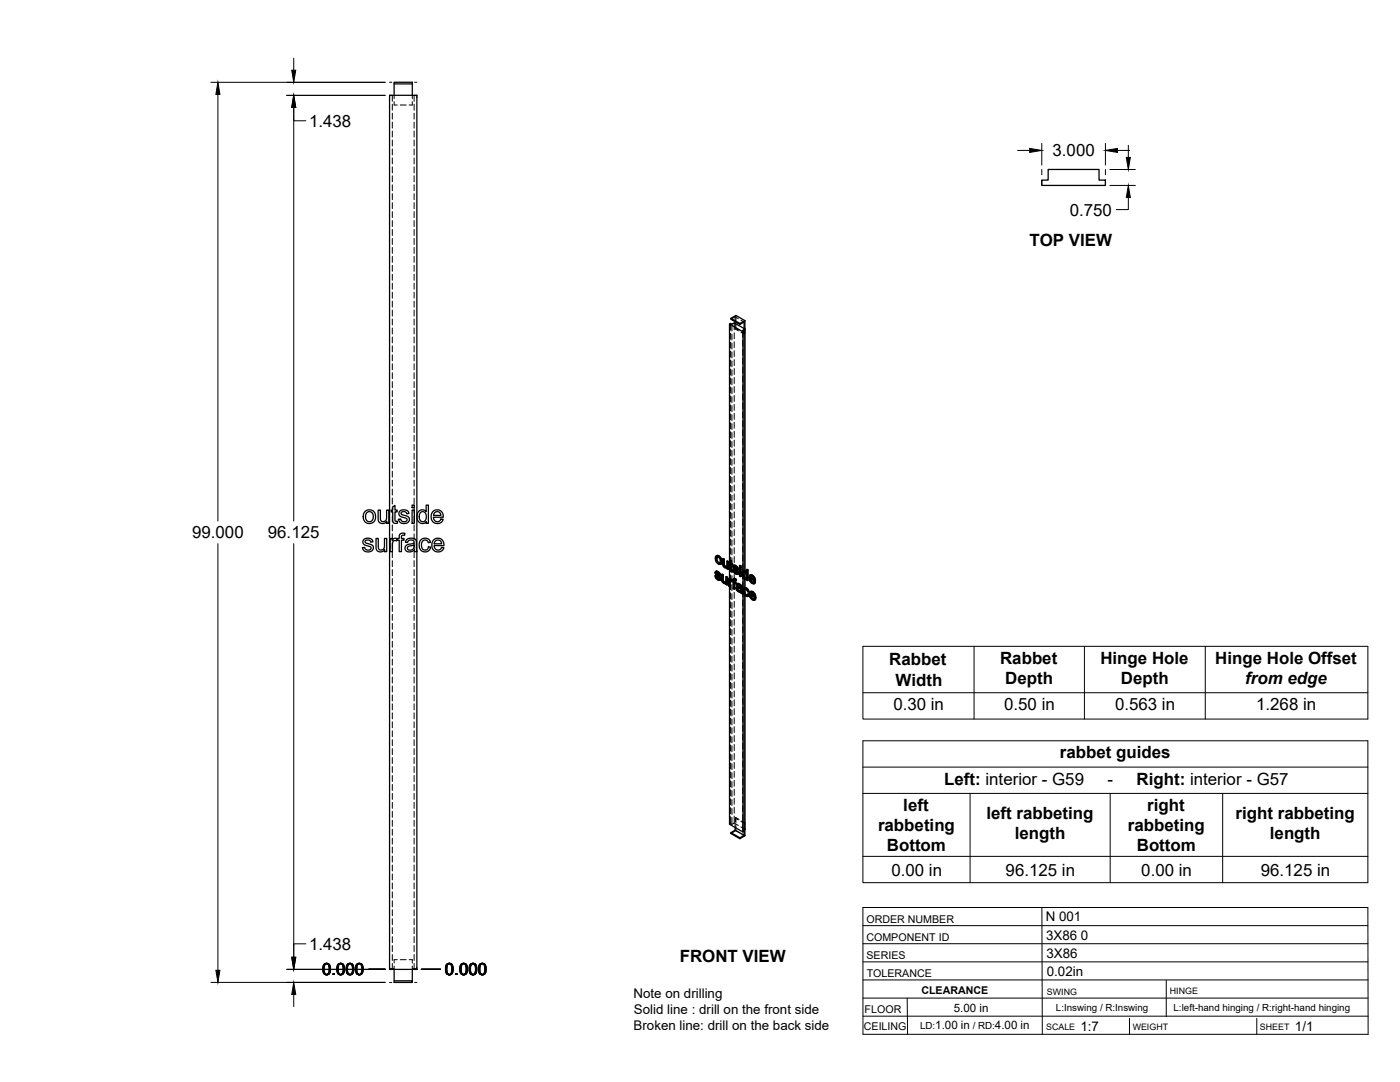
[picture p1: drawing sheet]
<svg xmlns="http://www.w3.org/2000/svg" width="559mm" height="432mm" viewBox="0 0 559 432" stroke-linecap="round" stroke-linejoin="round" font-family="sans-serif">
<!-- layer: Visible -->
<g fill="none" stroke="#000" stroke-width=".51">
<path d="M157.3 33.5v4.5M164.6 33.5h-7.3v-.7h7.3v5.2M418.4 67.6h20.3v4.3h2.5v2.1h-25.4v-2.1h2.6zM291.2 129.3l.4-.2 .5 .3 1-.6 4.3 2.5-.9 .5 .5 .3-.5 .3zM291.2 129.3v95.1M291.7 127l2-1.1 3.6 2.1M293.4 128.4v.7M295.3 129.1l-3.6-2.1v.4l3.6 2.1M296.5 132.4v95.5M297 132.1v95.6M297.3 128l-2 1.1v.4l1.7-1v2.6M297.3 128l.1 99.8"/>
<path d="M145.3 215.2l1.3-.4a1.81 1.81 0 0 1 2.2 1.4l-.8 .2a1.14 1.14 0 0 0-1.2-.9 1.14 1.14 0 0 0-1.1 .9l.8 .5a3 3 0 0 1 2.4 1.1 2.16 2.16 0 0 1-1.4 2.3 2.16 2.16 0 0 1-2.5-.9l-.3-.8 .9-.2a1.21 1.21 0 0 0 1.2 1.3 1.21 1.21 0 0 0 1.2-1.4l-.8-.3a2.62 2.62 0 0 1-2.3-1.3v-.8zM145.8 204a2.64 2.64 0 0 1 4.1 2.1 2.64 2.64 0 0 1-3.9 2.4 3.2 3.2 0 0 1-.2-4.5zM146.3 204.7l.6-.4 .9-.1 1 .8 .1 2-.8 1.1h-1.2l-.7-.6-.3-1.5zM150.1 214.9h.9v2.9a1.32 1.32 0 0 0 1.3 1.7 1.32 1.32 0 0 0 1.2-1.8v-2.8h.8v5.3h-.8v-.8a1.86 1.86 0 0 1-2.2 .8 1.86 1.86 0 0 1-1.2-2.1zM150.9 203.6h.9v2.9a1.32 1.32 0 0 0 1.3 1.7 1.32 1.32 0 0 0 1.2-1.8v-2.8h.9v5.2h-.8v-.8a1.86 1.86 0 0 1-2.3 .9 1.86 1.86 0 0 1-1.2-2.1zM155.7 214.9h.8v.8a1.27 1.27 0 0 1 2-.7l.8-.1v-.6a1.51 1.51 0 0 1 .7-1.4 1.51 1.51 0 0 1 1.6 0l-.1 .7a.81 .81 0 0 0-.9 0 .81 .81 0 0 0-.4 .8v.5h1v.7h-1v4.6h-.9v-4.6h-.8v-.4l-.2 .7-.3-.1a1.18 1.18 0 0 0-1.2 .4 1.18 1.18 0 0 0-.2 1.2v2.8h-.9zM156.8 202.3l.8-.6v1.9h.9v.7h-.9v3.3a.55 .55 0 0 0 .4 .5 .55 .55 0 0 0 .5-.1l.2 .8-.7 .1a1.16 1.16 0 0 1-1.2-1.6v-3h-.7v-.7h.7zM159.5 204.1l1.6-.6a1.73 1.73 0 0 1 2.1 1.4l-.9 .1a1.13 1.13 0 0 0-1.1-.9 1.13 1.13 0 0 0-1.1 1l1.2 .5a2.18 2.18 0 0 1 2.1 1.3 2.2 2.2 0 0 1-1.8 2 2.2 2.2 0 0 1-2.4-1.1l-.2-.6 .9-.1a1.21 1.21 0 0 0 1.3 1.2 1.21 1.21 0 0 0 1.1-1.3l-.7-.3a2.63 2.63 0 0 1-2.3-1.3zM162.2 215.5l1.7-.7 1.2 .1 .8 .4 .6 4.9h-1l-.1-.7a2.02 2.02 0 0 1-2.2 .8 2.02 2.02 0 0 1-1.5-1.8l.8-1.1 1.8-.4a.78 .78 0 0 0 1-.7 .78 .78 0 0 0-1-.8 1.27 1.27 0 0 0-1.6 1l-.9-.1zM162.8 218.2l1.6-.4a.49 .49 0 0 1 .7-.3 .49 .49 0 0 1 .2 .7 1.37 1.37 0 0 1-1.2 1.3 1.37 1.37 0 0 1-1.5-.9zM164.5 203.6h.9v5.2h-.9zM164.5 201.6h.9v1h-.9z"/>
<path d="M166.4 219.9v-181.9h-10.9v348.9h10.9v-166.7M167.1 204.1a1.96 1.96 0 0 1 3 .1v-2.6h.9v7.2h-.9v-.6a2.16 2.16 0 0 1-2.6 .4 2.16 2.16 0 0 1-1.1-2.4zM167.7 204.7l.5-.4a2.03 2.03 0 0 1 2 1.3 2.03 2.03 0 0 1-.7 2.3l-.2 .2a1.95 1.95 0 0 1-1.9-1 1.95 1.95 0 0 1 .2-2.2zM168 215.4a2.22 2.22 0 0 1 3.8 1l-.9 .2a1.47 1.47 0 0 0-1.9-.9 1.47 1.47 0 0 0-.8 2l.2 1 .6 .7a1.33 1.33 0 0 0 2-1.2l.9 .1-.4 1.1a2.41 2.41 0 0 1-3 .6 2.41 2.41 0 0 1-1.2-2.9zM172.8 204.2a2.47 2.47 0 0 1 2.9-.5 2.47 2.47 0 0 1 1.2 2.7h-3.9l.2 .9a1.48 1.48 0 0 0 1.4 .9 1.48 1.48 0 0 0 1.4-1.1l.9 .1-.3 .7a2.64 2.64 0 0 1-3.7 .5 2.64 2.64 0 0 1-.5-3.7zM173 215.5a2.47 2.47 0 0 1 3-.4 2.47 2.47 0 0 1 1.2 2.6h-3.9l.2 .9a1.47 1.47 0 0 0 1.4 .9 1.47 1.47 0 0 0 1.4-1l.9 .1a2.57 2.57 0 0 1-3.5 1.4 2.57 2.57 0 0 1-1.2-3.5zM173.5 204.6l.8-.4a1.43 1.43 0 0 1 1.7 1.5h-2.9zM173.8 215.9l.7-.4a1.41 1.41 0 0 1 1.8 1.5h-3zM285.3 229.8l.5 .2M285.7 228l.9 .1M285.8 230l.2-.2 .2 .6-.2 .2zM285.9 228.7l.4 .3"/>
<path d="M285.9 228.9l1.4 1.1M285.9 221.8h1.1zM285.9 221.8l-.4 .5v1l.9 1.5a.95 .95 0 0 0 1.4 .2M285.9 227.9l-.3 .2M286 223.1l.2 .9M286 230.6l.5 .4h.5M286 228.1h.6l.5 .4M286 229.8h-.7l.6 1.1 .8 .6h.7M286.1 229.2l1.5 1.2M286.1 228.5v.1M286.1 228.8l-.2-.2 .6 .1 .5 .8 .4 .2M286.2 224l.2-.1 .6 .6-.3 .2z"/>
<path d="M286.2 230.4l.5 .5M286.2 227.9l-.7 .3v.6l1.4 1.7v.6M286.3 222.3l-.1 .6M286.4 228.2l1.1 .8M286.4 223.9l-.2-1-.2 .2 .4-.8 .7 .4 .4 1-.2 1h-.6M286.5 231l.4 .1M286.7 221.9l.9 .9 .2-.1 .4 1.3M286.9 228.6l.6 .4-.1 .7-.1-.6M287 224.5l.3 .1M287 221.8l.8 .9M287 231.1h-.1M287.1 230.1l.3 .5 .2-.2 .1 .5"/>
<path d="M287.4 230.6l.1 .5 .2-.2-.1 .5M287.5 231.1l-.1 .4 .2-.1-.3 .2M287.6 222.8l.4 1.4 .2-.2-.2 .9M287.8 225.1l-.2 .1M288 224.2l-.2 .9M288 229.2l.7 .2v2.2M288.5 223l.6 .1v2.2M288.5 229.5v2.1l.4 .4M288.5 231.7l.2 .4 .5 .2M288.7 232.1l.9 .3-.2 .1M288.7 229.4l-.7-.2 .1 2.6 .8 1h.9M288.9 223.2v2.2l.4 .4"/>
<path d="M288.9 225.5l.2 .4 .5 .2M289 232.4l.4 .1M289.1 225.9l.9 .3-.2 .1M289.1 223.1l-.6-.1 .1 2.7 .7 .9 .9-.1v.5l.4 .2M289.4 226.2l.4 .1M289.7 230.2l.7 .1v3l-.3 .2v-3M289.8 232.8v.4l.3 .3M289.8 232.8l-.2 .1M290.1 224l.7 .1v3l-.2 .1v-3M290.2 226.6l-.2 .1M290.4 230.3l-.7-.1v2l-.3 .3M290.8 224.1l-.7-.1v1.9l-.3 .4"/>
<path d="M290.8 230.8l1.6 .7M291.2 234v94.9l5.3 3.1 .5-.2M291.2 225v5.8M291.2 231.1v.4l.8-.3M291.3 232l.2 2-.2 .1v-1.6M291.3 224.4l-.3 .1v.4l.3 .1 .1 2.4 .4 .6 .7 .1-.1-.5h-.4M291.3 223.9l.7-.2v1.1M291.4 230.9l-.6-.1v3l.5 .3M291.6 231.8v.1M291.7 231.1l-.3 .2M291.8 231.3l.4 .4M291.8 223.9v1l.6 .1"/>
<path d="M291.8 224.9l.6 .1-.2 .6v-.4M291.8 227.4l.4 .1M291.9 227.5l.5 .1M292 223.7l-.7 .2v.8l-.3-.2M292 225.4v1.8M292.1 232.1l-.7-.3 .1 .6M292.2 225.6l-.4-.3v2l.3 .1M292.2 227.7l.1 .5M292.2 231.6h.4v.3zM292.2 232.1l.4 .2v2.6l.5 .2M292.2 231.6v.5M292.2 231.8l-.1 .3"/>
<path d="M292.2 232.1h-.1M292.5 227.4l.4 .2M292.8 225.7h.9M292.9 230.9l1.1 .3M292.9 227.6l.2-.1 .2 .5-.2 .2zM293 226.3l.4 .4M293 226.5l1.5 1.1M293.1 232.1l.7 .2-.2 .5v-.4M293.1 225.5l-.4 .2M293.1 230.8l-.3 .2M293.1 228.2l.5 .4h.6M293.1 225.7h.6l.6 .4"/>
<path d="M293.1 227.5l-.6-.1 .6 1.3 .8 .5 .6-.1M293.2 226.8l1.5 1.2M293.2 226.1v.1M293.2 226.4l-.1-.2 .5 .1 .9 1M293.3 231.5v.5M293.3 232.6v2.4l-.2 .1v-2.6l.5 .3M293.3 231.1l.7 .1-.3 .6 .1-.4M293.3 228l.5 .5M293.3 225.6l-.6 .2-.1 .6 1.5 1.8-.1 .5M293.5 225.8l1.1 .8M293.6 230.9l-.8 .1-.2 .6M293.6 228.6l.4 .1"/>
<path d="M293.7 231.8l-.6-.3v.6l.7 .2M294 233l-.2 .4 .5 .3M294 233l.6-.2 .6 .2M294 226.3l.4 .4 .2-.1 .2 .5-.3 .2-.1-.6M294.1 234.2l.6-.1 .9 .4M294.1 228.7h-.1M294.2 235l.2 .4 .6 .2M294.2 227.8l.3 .4 .2-.2 .2 .6M294.3 234.8l.3 .5M294.3 234.1l-.3 .2M294.4 235.4l.3 .4h.7h-.7M294.4 234.7l-.1 .1"/>
<path d="M294.4 232.9l1.4 .5M294.4 234.7h.1a.8 .8 0 0 1 1 .9l-.3 .3M294.5 234.7l-.1 .2M294.5 228.2l.1 .5 .3-.1-.2 .4M294.6 233.4l-.3 .3 .3-.3 .7 .5a.36 .36 0 0 1 .3 .4 .36 .36 0 0 1-.4 .3l-.8-.3M294.6 234.1l-.8 .4 .1 .9 .9 .8h.8l.5 .7M294.6 228.7l-.1 .4 .2-.1-.3 .2M294.6 232.8l-.5 .2M295 233.2l1.1 .6M295.2 226.9l.6 .1zM295.2 225.7l.6 .1zM295.2 226.9v3l.4 .2"/>
<path d="M295.2 225.7v.6l.4 .2M295.6 233.6l.2 .4 .3-.2 .1 .5M295.8 227v3l-.2 .1v-3M295.8 225.8l-.2 .7v-.5M295.8 234l.2 .4h.2l.1 2M296 234.4v2.1l.3-.1 .1 .4-.3 .1-.1-.4M296.5 230.4v101.6M296.6 229.2l.2 1M296.6 227.8h.8l.5 .4M296.7 227.8l-.2 .1M296.8 228.4l.6 .1 .5 1v1.1l-.6 .1M296.8 228.4l-.2 .8 .2-.2 .2 1v-1.7l-.2 .7"/>
<path d="M296.8 230.2l.2-.2 .5 .6-.2 .1zM296.8 228.4h.1M296.9 227.7l-.2 .1M297 235.9l.2 .9 .8 .6M297 231v3.6M297 237.2v96.2M297.1 234.6h.9l.7 .7M297.2 236.9l.5 .6 .6-.1M297.2 228l.7 .3M297.2 235.8l.2-.7v1.5M297.4 231.2l-.1 3.3-.4 .2M297.4 228.5v2"/>
<path d="M297.4 237.6l-.1 95.9-2 1.2M297.4 227.8l-.4-.1a1.77 1.77 0 0 0-.2 3.1l.7 .4 .5-.1M297.5 230.6l.3 .1M297.8 234.8l.6 .6 .3-.1 .3 .9-.2 .1-.4-.9M297.9 227.3l.7 .1v4.2l-.2 .1v-4.1M298 234.6l-.5-.1a1.44 1.44 0 0 0-.7 2.2l.6 1 1.1 .3M298 231.1v.4l.4 .2M298 231.1l-.2 .1M298.4 237.1l.4 .3M298.6 227.4l-.7-.1v1.5l-.3-.5M298.8 236.3l-.4-.2-.4-.7a.52 .52 0 0 0-.8-.2 .52 .52 0 0 0 0 .8l.2 .8M298.8 237.4l.2-.1-.5 .7z"/>
<path d="M299 237.3l-.4-.3-.4 .6-.5-.1M299.3 229.6l1.1-.1 .8 .9M299.4 230.5l1.5 .9-.5-1.1a.52 .52 0 0 0-.6-.3 .52 .52 0 0 0-.4 .5l.2-.1 1.2 .7M299.4 236.1h1.1l.8 .9M299.5 237.1l1.5 .8-.5-1a.52 .52 0 0 0-.6-.4 .52 .52 0 0 0-.4 .6l.3-.2 1.1 .7M299.6 231.8l.6 .6h.6M299.6 231.1l.2 .6M299.8 230l-.2 .4M299.8 237.6l.2 .7M299.8 238.4l.5 .6 .6-.1M299.9 236.5l-.1 .4M300.1 229.7l.9 .8 .2-.1 .3 1.4"/>
<path d="M300.2 232.4l.4 .1M300.3 236.2l.8 .9 .2-.1 .4 1.3M300.3 239l.4 .1M300.4 229.5l-.8-.1-.7 .8 .2 1.3 .7 1.1a.95 .95 0 0 0 1 .4 .95 .95 0 0 0 .7-.6M300.5 236.1l-.7-.2-.7 .7 .1 1.3 .8 1.3a.94 .94 0 0 0 .9 .4 .94 .94 0 0 0 .8-.7M300.7 232.4l-.1 .1M300.8 239l-.1 .1M300.8 232.2l.5 .3M301 230.5l.3 1.4 .2-.1-.2 .1M301 238.7l.5 .4M301.1 237.1l.4 1.4 .2-.2-.2 .2M301.3 232l-1.9-1.1 .2 .9 .2-.1 .6 .6"/>
<path d="M301.5 238.6l-2-1.1 .3 .9 .2-.1 .5 .5M301.5 232.4l-.5 .5M301.5 232.4l-.4-.3-.5 .4M301.7 238.9l-.5 .6M301.7 238.9l-.5-.3-.5 .5M293.4 330.2v1.1l-1.7 1v.3l3.6 2.1v-.4l-3.6-2M293.4 331.3l3.6 2.1-1.7 .9M297.4 331l-.4 .2M157.3 386.9v5.2h7.3v-.7h-7.3M164.6 386.9v4.5"/>
</g>
<!-- layer: Hidden -->
<g fill="none" stroke="#000" stroke-width=".4">
<path d="M156.6 38v2.4M157.3 38v1.4M164.6 38v1.4M165.3 38v2.4M156.6 41.6v2.4M156.6 45.2v2.3M156.6 48.7v2.4M156.6 52.3v2.4M156.6 55.9v2.4M156.6 59.5v2.3M157.3 40.6v1.3h1.3M159.7 41.9h2.4"/>
<path d="M164.6 40.6v1.3h-1.3M165.3 41.6v2.4M165.3 45.2v2.3M165.3 48.7v2.4M165.3 52.3v2.4M165.3 55.9v2.4M165.3 59.5v2.3M156.6 63v2.4M156.6 66.6v2.4M156.6 70.2v2.3M156.6 73.7v2.4M156.6 77.3v2.4"/>
<path d="M165.3 63v2.4M165.3 66.6v2.4M165.3 70.2v2.3M165.3 73.7v2.4M165.3 77.3v2.4M156.6 80.9v2.4M156.6 84.5v2.3M156.6 88v2.4M156.6 91.6v2.4M156.6 95.2v2.4M156.6 98.7v2.4M165.3 80.9v2.4"/>
<path d="M165.3 84.5v2.3M165.3 88v2.4M165.3 91.6v2.4M165.3 95.2v2.4M165.3 98.7v2.4M156.6 102.3v2.4M156.6 105.9v2.4M156.6 109.5v2.3M156.6 113v2.4M156.6 116.6v2.4M165.3 102.3v2.4M165.3 105.9v2.4"/>
<path d="M165.3 109.5v2.3M165.3 113v2.4M165.3 116.6v2.4M156.6 120.2v2.4M156.6 123.7v2.4M156.6 127.3v2.4M156.6 130.9v2.4M156.6 134.5v2.3M156.6 138v2.4M165.3 120.2v2.4M165.3 123.7v2.4M165.3 127.3v2.4"/>
<path d="M165.3 130.9v2.4M165.3 134.5v2.3M165.3 138v2.4M291.6 129.1v2.7M291.6 133v2.4M291.6 136.6v2.4M292.1 129.4v2.7M292.1 133.3v2.4M292.1 136.9v2.4M293.1 128.8v2.8M293.1 132.8v2.4M293.1 136.4v2.3"/>
<path d="M293.1 140v2.3M293.4 126.4v2M293.4 129.1v2.2M293.4 126.4l-1.7 1M293.4 126.4l1.3 .8M293.7 131.1l-.3 .2 1.3 .7M293.7 125.9v2M293.7 129.1v2M293.7 131.1l1.3 .7M295.7 127.8l1.3 .7M296 132.4l1.3 .7M296.5 131.8v2.8"/>
<path d="M296.5 135.8v2.4M296.5 139.4v2.4M297 131.1v1M297.3 131.3v1.8l-.3 .2-1.3-.7M156.6 141.6v2.4M156.6 145.2v2.4M156.6 148.8v2.3M156.6 152.3v2.4M156.6 155.9v2.4M156.6 159.5v2.3M165.3 141.6v2.4M165.3 145.2v2.4"/>
<path d="M165.3 148.8v2.3M165.3 152.3v2.4M165.3 155.9v2.4M165.3 159.5v2.3M291.6 140.1v2.4M291.6 143.7v2.4M291.6 147.3v2.4M291.6 150.9v2.3M291.6 154.5v2.3M291.6 158v2.4M292.1 140.5v2.4M292.1 144v2.4"/>
<path d="M292.1 147.6v2.4M292.1 151.2v2.4M292.1 154.7v2.4M292.1 158.3v2.4M293.1 143.5v2.4M293.1 147.1v2.4M293.1 150.7v2.4M293.1 154.2v2.4M293.1 157.8v2.4M296.5 142.9v2.4M296.5 146.5v2.4M296.5 150.1v2.4"/>
<path d="M296.5 153.7v2.3M296.5 157.2v2.4M156.6 163v2.4M156.6 166.6v2.4M156.6 170.2v2.4M156.6 173.8v2.3M156.6 177.3v2.4M165.3 163v2.4M165.3 166.6v2.4M165.3 170.2v2.4M165.3 173.8v2.3M165.3 177.3v2.4"/>
<path d="M291.6 161.6v2.4M291.6 165.2v2.3M291.6 168.7v2.4M291.6 172.3v2.4M291.6 175.9v2.4M291.6 179.5v2.3M292.1 161.9v2.4M292.1 165.5v2.4M292.1 169v2.4M292.1 172.6v2.4M292.1 176.2v2.4M292.1 179.8v2.3"/>
<path d="M293.1 161.4v2.4M293.1 165v2.3M293.1 168.5v2.4M293.1 172.1v2.4M293.1 175.7v2.4M293.1 179.2v2.4M296.5 160.8v2.4M296.5 164.4v2.4M296.5 168v2.3M296.5 171.5v2.4M296.5 175.1v2.4M296.5 178.7v2.4"/>
<path d="M156.6 180.9v2.4M156.6 184.5v2.4M156.6 188v2.4M156.6 191.6v2.4M156.6 195.2v2.4M156.6 198.8v2.3M165.3 180.9v2.4M165.3 184.5v2.4M165.3 188v2.4M165.3 191.6v2.4M165.3 195.2v2.4M165.3 198.8v2.3"/>
<path d="M291.6 183v2.4M291.6 186.6v2.4M291.6 190.2v2.4M291.6 193.7v2.4M291.6 197.3v2.4M292.1 183.3v2.4M292.1 186.9v2.4M292.1 190.5v2.3M292.1 194.1v2.3M292.1 197.6v2.4M293.1 182.8v2.4M293.1 186.4v2.4"/>
<path d="M293.1 189.9v2.4M293.1 193.5v2.4M293.1 197.1v2.4M296.5 182.2v2.4M296.5 185.8v2.4M296.5 189.4v2.4M296.5 193v2.3M296.5 196.5v2.4M156.6 202.3v2.4M156.6 205.9v2.4M156.6 209.5v2.4M156.6 213v2.4"/>
<path d="M156.6 216.6v2.4M165.3 202.3v2.4M165.3 205.9v2.4M165.3 209.5v2.4M165.3 213v2.4M165.3 216.6v2.4M166.4 219.9v.3M291.6 200.9v2.4M291.6 204.4v2.4M291.6 208v2.4M291.6 211.6v2.4M291.6 215.2v2.4"/>
<path d="M291.6 218.7v2.4M292.1 201.2v2.4M292.1 204.8v2.3M292.1 208.3v2.4M292.1 211.9v2.4M292.1 215.5v2.4M292.1 219.1v2.3M293.1 200.7v2.4M293.1 204.3v2.3M293.1 207.8v2.4M293.1 211.4v2.4M293.1 215v2.3"/>
<path d="M293.1 218.5v2.4M296.5 200.1v2.4M296.5 203.7v2.4M296.5 207.2v2.4M296.5 210.8v2.4M296.5 214.4v2.4M296.5 218v2.3M156.6 220.2v2.4M156.6 223.8v2.3M156.6 227.3v2.4M156.6 230.9v2.4M156.6 234.5v2.4"/>
<path d="M156.6 238v2.4M165.3 220.2v2.4M165.3 223.8v2.3M165.3 227.3v2.4M165.3 230.9v2.4M165.3 234.5v2.4M165.3 238v2.4M285.6 229.7l.3 .9-.2 .1M285.6 228.4l.1 .5-.2 .1M285.7 228.1l-.3 .4M285.7 222.7l.4 1.3-.3 .2M285.7 228.9l.3 .4-.2 .1"/>
<path d="M285.9 228l-.4 .2M285.9 230.6l.8 .7-.2 .1M286 229.3l1.1 1-.2 .2M286.1 224l.9 1-.3 .1M286.1 228.5h.5l-.2 .2M286.1 221.7l-.6 1.1M286.2 222.3l.8-.1-.3 .2M286.6 228.5l.4 .4-.2 .1M286.7 231.3l.5 .2-.2 .1M287 222.2l.5 .6-.2 .1M287 225l.6 .1-.2 .2M287 228.9l.2 .5-.2 .1"/>
<path d="M287.1 231h-.1M287.1 230.4l.2 .3-.2 .2M287.1 231l-.1 .1M287.2 229.4l.4 .1M287.3 230.7l-.2 .3M287.5 231.4l-.3 .1M287.5 224.6h-.2M287.5 222.8l.2 .9-.2 .2M287.7 223.8l-.4 .9M287.8 225.1h-.2M288.2 229.1l.1 2.4-.2 .1M288.3 231.5l.1 .4-.2 .2"/>
<path d="M288.4 231.9l.3 .4-.2 .2M288.7 222.9v2.3l-.2 .2M288.7 225.2l.1 .5-.2 .1M288.7 232.3l.4 .4-.2 .1M288.8 225.7l.3 .4-.2 .1M289.1 226.1l.5 .4-.3 .1M289.1 232.7h.9l-.2 .1M289.6 226.5l.8-.1-.2 .1M289.6 232.4h.1M289.7 232.4l-.2 .1M289.8 232.8h.1M289.9 232.2l-.3 .2"/>
<path d="M289.9 230.1v1.9l-.3 .3M290 232.7l-.2 .5M290 233.1l.4 .2M290 226.2h.1M290.2 226.1l-.3 .2M290.2 226.5v.1M290.3 226l-.3 .2M290.3 223.8v1.9l-.3 .4M290.4 226.4l-.2 .6M290.4 226.9l.4 .2M291.1 230.7v3l-.3 .1M291.1 233.7l.4 .3"/>
<path d="M291.2 224.4v.6M291.2 230.8v3.2M291.2 224.7l.3 .2-.2 .1M291.2 224.3l-.2 .6M291.3 224.4l.2 .1M291.4 231.3v.1M291.5 226.7l.1 .6-.2 .1M291.5 223.8l-.2 .9M291.5 224.9l.1 3.4M291.6 229.5l.1 2.2-.2 .1 .2-.1M291.6 227.3l.2 .3-.2 .2M291.6 222.3v2.4"/>
<path d="M291.6 233v2.4M291.6 236.6v2.4M291.7 231.2l-.5 .3M291.7 231.7h.3l-.2 .1M291.8 225.3l.2-.1v.2M291.8 227.6l.4 .3-.2 .1M292 231.7l.3 .3M292 225.2l.4 .2M292.1 222.6v2.4M292.1 226.2v2.4M292.1 229.8v2.4M292.1 233.3v2.4"/>
<path d="M292.1 236.9v2.4M292.2 227.9l.3 .2M292.2 231.8l.2-.1-.1 .3M292.3 232l-.1 .1M292.4 231.5v.1M292.4 231.9l.4 .2-.2 .2M292.4 231.7l-.2 .4M292.4 231.5l-.2 .2M292.6 231.6l.2 .2M292.7 227.3l.3 .9-.2 .1M292.8 226l-.1 .6M292.8 232.1v2.7l-.2 .1"/>
<path d="M292.8 225.7l-.3 .4M292.8 234.8l.5 .2M292.9 226.5l.3 .4-.3 .2M292.9 231l-.3 .9M293 225.6l-.4 .2M293 230.8l-.3 .3M293 228.2l.8 .7-.2 .1M293.1 232.5l.2-.1v.2M293.1 222.1v2.4M293.1 225.7v2.4M293.1 229.3v2.3M293.1 232.8v2.4"/>
<path d="M293.1 236.4v2.4M293.1 240v2.4M293.1 226.1h.1M293.1 231.5h.2M293.2 226.9l1.1 1.1-.3 .1M293.3 232.4l.5 .3M293.3 226l-.2 .2M293.3 226l.5 .1-.3 .2M293.3 231.4l.3 .1-.2 .1M293.6 231.5l.3 .1M293.8 226.1l.4 .4-.3 .1M293.8 228.9l.6 .2-.3 .1"/>
<path d="M294 234.6l.2 .8-.2 .1M294 233l.2-.1-.4 .5M294 233.3l.5 .3M294.1 234.3l-.3 .4M294.2 228.6h.1M294.2 226.5l.1 .5-.2 .1M294.2 234.1l-.4 .3M294.2 235.4l.7 .6-.3 .1M294.3 228.6l-.2 .1M294.3 228l-.1 .5M294.3 227l.5 .1M294.4 228.3l-.1 .3"/>
<path d="M294.5 233.4h.1M294.5 234.7h.1M294.5 234.7h-.1M294.6 234.6l-.3 .2M294.6 229l-.2 .1M294.7 234.6l1.1 .4-.2 .1M294.7 233.3l.5 .1-.3 .2M294.9 236l.5 .2-.3 .1M295.2 233.4l.5 .5-.3 .1M295.4 236.2l.4-.1-.2 .1M295.4 226.7v3l-.2 .2M295.4 225.6l-.2 .7"/>
<path d="M295.4 229.7l.4 .3M295.4 226.2l.4 .2M295.6 234.5h.2M295.6 235.7l-.2 .2M295.7 233.9l-.1 .6M295.7 235.6l-.2 .2M295.8 235l-.3 .7M295.8 234.4l-.2 .3M295.8 236.1l-.1 .5M295.9 236.5l.5 .3M296.3 228.8l.2 .9-.2 .1M296.5 228l-.4 .9"/>
<path d="M296.5 221.5v2.4M296.5 225.1v2.4M296.5 228.7v2.4M296.5 232.3v2.3M296.5 235.8v2.4M296.5 239.4v2.4M296.5 229.7l.4 .8-.2 .1M296.5 227.9v2.5M296.7 227.8l-.5 .4M296.8 235.5l.3 1.4-.2 .1M296.9 230.5l.6 .5-.3 .1M296.9 234.8l-.3 .9"/>
<path d="M297 228.3h.5l-.2 .1M297 228.3l-.2 .1M297 228.3h.1M297 227.7v.6M297 230v1M297 234.6v2.6M297.1 236.9l.9 .9-.2 .1M297.1 234.5l-.4 .4M297.4 234.5l.1 .5-.3 .2M297.4 227.8v.7M297.4 230.5v.7M297.4 236.6v1"/>
<path d="M297.5 235l.5 .1-.2 .1M297.5 231l.5 .1M297.5 228.3l.4 .5-.1 .2M297.9 228.3l.3 .4M298 237.8l.7 .1M298 235.1l.4 .3-.3 .2M298 230.6l-.2 .1M298 228.9l.2 1-.2 .1M298.2 227.2l-.3 1.6M298.2 229.9l-.4 .8M298.2 231l-.2 .5M298.2 231.4l.4 .2"/>
<path d="M298.4 235.4l.2 .6-.2 .1M298.4 237.4h-.1M298.6 236l.4 .2M298.6 237l-.4 .6M299.1 230.4l.4 1.4-.2 .1M299.3 237l.3 1.3-.2 .1M299.4 230.9l.2-.1v.3M299.5 231.8l.9 .9-.2 .1M299.5 229.4l-.6 1.1M299.5 237.5l.2-.2 .1 .3M299.6 230.8l1.9 1.1M299.6 238.3l.9 .9-.2 .2"/>
<path d="M299.6 236l-.5 1.1M299.7 237.3l2 1.2M299.8 230h-.2M299.8 229.9l.6 .1-.3 .1M299.9 236.5l-.1 .1M300 236.5h.5l-.2 .1M300.4 230l.5 .5-.2 .2M300.4 232.7l.7 .2-.2 .1M300.5 236.5l.6 .6-.3 .2M300.5 239.2l.8 .2-.2 .1M300.8 232.3v.1M300.8 232.3l-.1 .1"/>
<path d="M300.8 231.1l.3 .1M300.9 232.3l-.3 .2M300.9 230.5l.2 .7-.2 .2M300.9 237.6l.3 .2M300.9 238.9h.1M300.9 238.9l-.1 .1M301 238.9l-.2 .1M301.1 237.1l.1 .7-.2 .1M301.1 232.1l-.3 .2M301.2 238.6l-.3 .3M301.2 232.8l-.1 .1M301.4 239.4h-.1"/>
<path d="M156.6 241.6v2.4M156.6 245.2v2.4M156.6 248.8v2.3M156.6 252.3v2.4M156.6 255.9v2.4M156.6 259.5v2.4M165.3 241.6v2.4M165.3 245.2v2.4M165.3 248.8v2.3M165.3 252.3v2.4M165.3 255.9v2.4M165.3 259.5v2.4"/>
<path d="M291.6 240.2v2.3M291.6 243.8v2.3M291.6 247.3v2.4M291.6 250.9v2.4M291.6 254.5v2.4M291.6 258v2.4M292.1 240.5v2.4M292.1 244.1v2.3M292.1 247.6v2.4M292.1 251.2v2.4M292.1 254.8v2.4M292.1 258.3v2.4"/>
<path d="M293.1 243.5v2.4M293.1 247.1v2.4M293.1 250.7v2.4M293.1 254.3v2.3M293.1 257.8v2.4M296.5 243v2.3M296.5 246.5v2.4M296.5 250.1v2.4M296.5 253.7v2.4M296.5 257.3v2.3M156.6 263.1v2.3M156.6 266.6v2.4"/>
<path d="M156.6 270.2v2.4M156.6 273.8v2.3M156.6 277.3v2.4M165.3 263.1v2.3M165.3 266.6v2.4M165.3 270.2v2.4M165.3 273.8v2.3M165.3 277.3v2.4M291.6 261.6v2.4M291.6 265.2v2.4M291.6 268.8v2.3M291.6 272.3v2.4"/>
<path d="M291.6 275.9v2.4M291.6 279.5v2.4M292.1 261.9v2.4M292.1 265.5v2.4M292.1 269.1v2.3M292.1 272.6v2.4M292.1 276.2v2.4M292.1 279.8v2.4M293.1 261.4v2.4M293.1 265v2.4M293.1 268.5v2.4M293.1 272.1v2.4"/>
<path d="M293.1 275.7v2.4M293.1 279.3v2.3M296.5 260.8v2.4M296.5 264.4v2.4M296.5 268v2.4M296.5 271.5v2.4M296.5 275.1v2.4M296.5 278.7v2.4M156.6 280.9v2.4M156.6 284.5v2.4M156.6 288.1v2.3M156.6 291.6v2.4"/>
<path d="M156.6 295.2v2.4M156.6 298.8v2.4M165.3 280.9v2.4M165.3 284.5v2.4M165.3 288.1v2.3M165.3 291.6v2.4M165.3 295.2v2.4M165.3 298.8v2.4M291.6 283v2.4M291.6 286.6v2.4M291.6 290.2v2.4M291.6 293.8v2.3"/>
<path d="M291.6 297.3v2.4M292.1 283.4v2.3M292.1 286.9v2.4M292.1 290.5v2.4M292.1 294.1v2.4M292.1 297.6v2.4M293.1 282.8v2.4M293.1 286.4v2.4M293.1 290v2.4M293.1 293.6v2.3M293.1 297.1v2.4M296.5 282.3v2.3"/>
<path d="M296.5 285.8v2.4M296.5 289.4v2.4M296.5 293v2.4M296.5 296.5v2.4M156.6 302.3v2.4M156.6 305.9v2.4M156.6 309.5v2.4M156.6 313.1v2.3M156.6 316.6v2.4M165.3 302.3v2.4M165.3 305.9v2.4M165.3 309.5v2.4"/>
<path d="M165.3 313.1v2.3M165.3 316.6v2.4M291.6 300.9v2.4M291.6 304.5v2.4M291.6 308.1v2.3M291.6 311.6v2.4M291.6 315.2v2.4M291.6 318.8v2.3M292.1 301.2v2.4M292.1 304.8v2.4M292.1 308.4v2.3M292.1 311.9v2.4"/>
<path d="M292.1 315.5v2.4M292.1 319.1v2.4M293.1 300.7v2.4M293.1 304.3v2.4M293.1 307.8v2.4M293.1 311.4v2.4M293.1 315v2.4M293.1 318.6v2.4M296.5 300.1v2.4M296.5 303.7v2.4M296.5 307.3v2.3M296.5 310.8v2.4"/>
<path d="M296.5 314.4v2.4M296.5 318v2.4M156.6 320.2v2.4M156.6 323.8v2.4M156.6 327.3v2.4M156.6 330.9v2.4M156.6 334.5v2.4M156.6 338.1v2.3M165.3 320.2v2.4M165.3 323.8v2.4M165.3 327.3v2.4M165.3 330.9v2.4"/>
<path d="M165.3 334.5v2.4M165.3 338.1v2.3M291.6 322.3v2.4M291.6 325.9v2.8M292.1 322.6v2.4M292.1 326.2v2.8M293.1 328.5l-1 .5-.5-.3-.4 .2M293.1 328.5l1.6 .9M293.1 322.1v2.4M293.1 325.7v2.8M293.4 327.8v-1.3l.3-.2v2M293.4 329v1.2"/>
<path d="M293.4 326.5l1.3 .7M293.7 331.5l-2 1.1M293.7 329.5v2M293.7 326.3l1.3 .7M293.7 331.5l1.3 .7M295.7 327.8l1.3 .7 .3-.1M296 327.6l1.3 .8M296 332.8l1.3 .7M296.5 321.6v2.3M296.5 325.1v2.4M296.5 328.7v2.8M296.5 331.5l.5 .3"/>
<path d="M297 331.2l-.5 .3M297.3 328.4v2.6l-1.6-1M156.6 341.6v2.4M156.6 345.2v2.4M156.6 348.8v2.4M156.6 352.4v2.3M156.6 355.9v2.4M156.6 359.5v2.4M165.3 341.6v2.4M165.3 345.2v2.4M165.3 348.8v2.4M165.3 352.4v2.3"/>
<path d="M165.3 355.9v2.4M165.3 359.5v2.4M156.6 363.1v2.3M156.6 366.6v2.4M156.6 370.2v2.4M156.6 373.8v2.4M156.6 377.4v2.3M165.3 363.1v2.3M165.3 366.6v2.4M165.3 370.2v2.4M165.3 373.8v2.4M165.3 377.4v2.3"/>
<path d="M156.6 380.9v2.4M156.6 384.5v2.4M157.3 385.5v1.4M158.6 383h-1.3v1.3M159.7 383h2.4M163.3 383h1.3v1.3M164.6 385.5v1.4M165.3 380.9v2.4M165.3 384.5v2.4"/>
</g>
<!-- layer: Reference -->
<g fill="none" stroke="#000" stroke-width=".4">
<path d="M155.5 32.8h.9M156.4 38h-.9v.9M165.5 38h.9v.9M165.5 32.8h.9M415.8 67.6v2.1M415.8 71.9v2.1M441.2 67.6v2.1M441.2 71.9v2.1M155.5 386v.9h.9M155.5 386.9h1.8zM155.5 392.1h.9M164.6 386.9h1.8z"/>
<path d="M165.5 392.1h.9M166.4 386v.9h-.9"/>
</g>
<!-- layer: Hidden Narrow -->
<path d="M286.7 230l-.2 .1M288.2 231l-.2 .1M288.7 224.7l-.2 .2M289.9 231.7l-.2 .1M290.3 225.4l-.2 .2M291.5 226.7l-.2 .1M292.8 231.4l-.2 .2M293.8 227.6l-.2 .1M295.1 234.7l-.2 .1M295.8 235.1l-.2 .2" fill="none" stroke="#000" stroke-width=".4"/>
<!-- layer: Visible Narrow -->
<path d="M286.7 229.4l-.2 .1M288.7 231l-.2 .2M289.1 224.8l-.2 .1M292 226.9l-.2 .2M293.3 231.7l-.2 .1M293.8 227l-.2 .1M295 234.3l-.2 .1M296.2 234.8l-.2 .1M296.2 235.5l-.2 .1" fill="none" stroke="#000" stroke-width=".4"/>
<!-- layer: Titleblock -->
<path d="M344.4 362.2h201.6l.1 50.6h-201.7zM344.4 369.4h201.6M344.4 376.6h201.6M415.9 362.2l.1 50.6M344.4 383.9h201.6M344.4 391.1h201.6M344.4 398.3h201.6M362.1 398.3l.1 14.4M465.5 391.3v14.4M344.4 405.5h201.7M450.8 406.4v6.4M501.6 406.4v6.4" fill="none" stroke="#000" stroke-width=".4"/>
<!-- layer: Custom Tables -->
<path d="M344.4 257.9h201.6v29.1h-201.6zM388.8 257.9v29.1M432.8 257.9v29.1M481.1 257.9v29.1M344.4 276.5h201.6M344.4 295.6h201.6v56.7h-201.6zM344.4 306.1h201.6M344.4 316.6h201.6M387.2 316.6v35.7M443.1 316.6v35.7M488 316.6v35.7M344.4 341.8h201.6" fill="none" stroke="#000" stroke-width=".4"/>
<!-- layer: FD_Dimensions -->
<g fill="none" stroke="#000" stroke-width=".4">
<path d="M84.2 32.9h69.5M87 37.7v170.3M114.4 38.1h39.3M117.2 23.2v4.8M117.2 47.7v.5h4.9M117.2 42.9v165.1M415.8 57.2v8.7M441.2 57.2v8.7M450.4 58v4.8M406.2 60h4.8M443 67.6h10.2M443 74h10.2"/>
<path d="M446 60h4.9M450.4 78.8v4.9h-4.9M87 217v170.2M117.2 217v165M122.1 376.7h-4.9v.5M84.2 392h69.5M114.4 386.8h39.3M117.2 396.9v4.8M168.2 386.8h7.6"/>
</g>
<path d="M87 32.9l.8 4.8h-1.6zM116.4 28h1.6l-.8 4.9zM117.2 38.1l.8 4.8h-1.6zM411 59.2l4.8 .8-4.8 .8zM441.2 60l4.8-.8v1.6zM449.6 62.8h1.6l-.8 4.8zM450.4 74l.8 4.8h-1.6zM86.2 387.2h1.6l-.8 4.8zM116.4 382h1.6l-.8 4.8zM117.2 392l.8 4.9h-1.6z" fill="#000" stroke="#000" stroke-width=".4"/>
<g font-size="6.7">
<text x="123.4" y="50.6">1.438</text>
<text x="420.1" y="62.4">3.000</text>
<text x="427" y="86">0.750</text>
<text x="410.9" y="98.2">TOP VIEW</text>
<text x="76.7" y="214.8">99.000</text>
<text x="106.9" y="214.8">96.125</text>
<text x="355" y="265.6">Rabbet</text>
<text x="399.2" y="264.9">Rabbet</text>
<text x="439.2" y="264.9">Hinge Hole</text>
<text x="485.1" y="264.9">Hinge Hole Offset</text>
<text x="357.5" y="273.6">Width</text>
<text x="401.2" y="273">Depth</text>
<text x="447.4" y="273">Depth</text>
<text x="497.1" y="273">from edge</text>
<text x="356.6" y="283.3">0.30 in</text>
<text x="400.8" y="283.3">0.50 in</text>
<text x="445.1" y="283.3">0.563 in</text>
<text x="501.4" y="283.3">1.268 in</text>
<text x="423" y="302.6">rabbet guides</text>
<text x="376.9" y="313.1">Left: interior - G59</text>
<text x="442.1" y="313.1">-</text>
<text x="453.7" y="313.1">Right: interior - G57</text>
<text x="360.6" y="323.6">left</text>
<text x="457.9" y="323.5">right</text>
<text x="393.8" y="326.9">left rabbeting</text>
<text x="493.2" y="326.9">right rabbeting</text>
<text x="350.5" y="331.6">rabbeting</text>
<text x="405" y="335">length</text>
<text x="450.2" y="331.6">rabbeting</text>
<text x="506.9" y="334.9">length</text>
<text x="354" y="339.7">Bottom</text>
<text x="453.7" y="339.6">Bottom</text>
<text x="355.8" y="349.4">0.00 in</text>
<text x="401.4" y="349.4">96.125 in</text>
<text x="455.5" y="349.4">0.00 in</text>
<text x="503.2" y="349.4">96.125 in</text>
<text x="123.4" y="379">1.438</text>
<text x="271.3" y="383.8">FRONT VIEW</text>
<text x="128.6" y="389.2">0.000</text>
<text x="177.6" y="389.2">0.000</text>
</g>
<g font-size="5.3">
<text x="417.4" y="367.6">N 001</text>
<text x="417.6" y="375.1">3X86 0</text>
<text x="417.7" y="382.2">3X86</text>
<text x="417.8" y="389.5">0.02in</text>
<text x="252.9" y="398.4">Note on drilling</text>
<text x="253" y="404.9">Solid line : drill on the front side</text>
<text x="252.9" y="411.2">Broken line: drill on the back side</text>
<text x="431.3" y="411.5">1:7</text>
<text x="516.9" y="411.5">1/1</text>
</g>
<g font-size="4.6">
<text x="380.7" y="403.7">5.00 in</text>
<text x="373.3" y="410.7">1.00 in</text>
<text x="397.1" y="410.7">4.00 in</text>
</g>
<g font-size="4.3">
<text x="345.8" y="368.4">ORDER NUMBER</text>
<text x="345.8" y="375.5">COMPONENT ID</text>
<text x="345.8" y="382.7">SERIES</text>
<text x="345.9" y="389.9">TOLERANCE</text>
<text x="367.7" y="396.7">CLEARANCE</text>
<text x="345.1" y="404.3">FLOOR</text>
<text x="344.8" y="411.1">CEILING</text>
</g>
<g font-size="3.9">
<text x="421.5" y="403.6">L:Inswing / R:Inswing</text>
<text x="468.4" y="403.6">L:left-hand hinging / R:right-hand hinging</text>
<text x="367.2" y="410.7">LD:</text>
<text x="388.2" y="410.7">/ RD:</text>
</g>
<g font-size="3.5">
<text x="417.9" y="397">SWING</text>
<text x="466.9" y="396.9">HINGE</text>
<text x="417.5" y="410.9">SCALE</text>
<text x="452.1" y="410.9">WEIGHT</text>
<text x="502.9" y="410.9">SHEET</text>
</g>
</svg>
